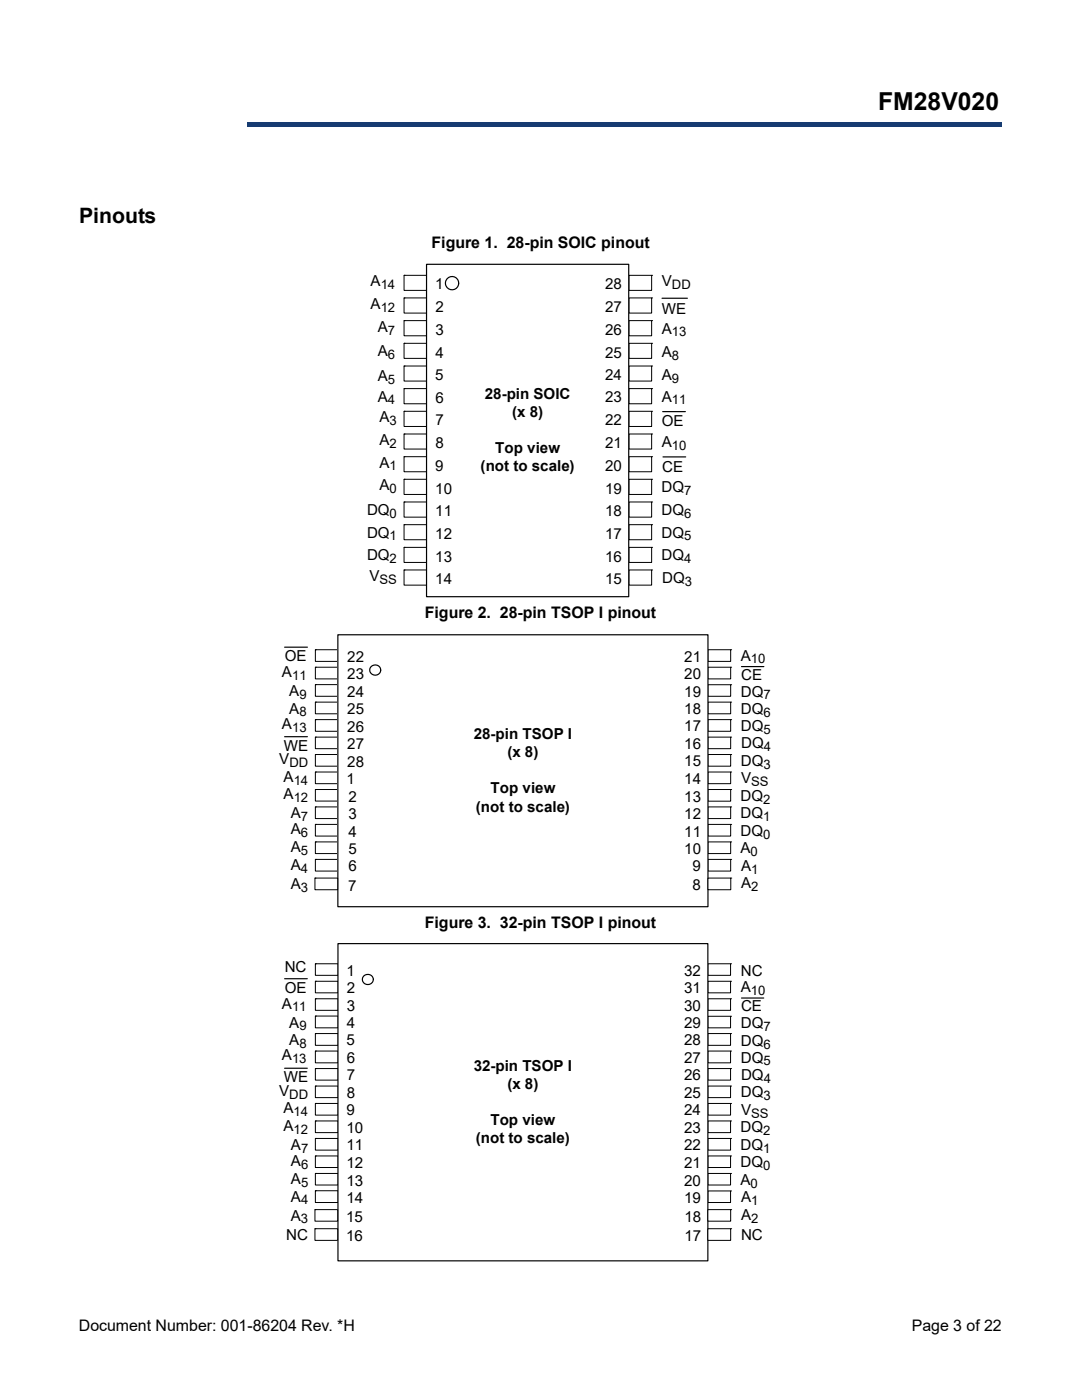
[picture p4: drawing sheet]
<svg xmlns="http://www.w3.org/2000/svg" width="216mm" height="279mm" viewBox="0 0 216 279" stroke-linecap="round" stroke-linejoin="round" font-family="sans-serif">
<path d="M49.4 24.4h150.4v.9h-150.4z" fill="#163b71"/>
<path d="M49.4 24.4h150.5" fill="none" stroke="#163b71" stroke-width=".2"/>
<path d="M199.7 24.4h.2v1h-.2z" fill="#163b71"/>
<path d="M49.3 25.3h150.5" fill="none" stroke="#163b71" stroke-width=".2"/>
<path d="M49.3 24.3h.1v1h-.1z" fill="#163b71"/>
<g fill="#fff">
<path d="M16.2 16.2h32.4v10.1h-32.4z"/>
<path d="M72.9 52.2h65.6v67.4h-65.6z"/>
<path d="M125.5 113.7h4.5v3.1h-4.5z"/>
</g>
<path d="M125.5 113.7h4.5v3.1h-4.5zM130 113.7h.1" fill="none" stroke="#000" stroke-width=".2"/>
<path d="M125.5 109.2h4.5v3h-4.5z" fill="#fff"/>
<path d="M125.5 109.2h4.5v3h-4.5zM130 109.2h.1" fill="none" stroke="#000" stroke-width=".2"/>
<path d="M125.5 104.7h4.5v3h-4.5z" fill="#fff"/>
<path d="M125.5 104.7h4.5v3h-4.5zM130 104.7h.1" fill="none" stroke="#000" stroke-width=".2"/>
<path d="M125.5 100.2h4.5v3h-4.5z" fill="#fff"/>
<path d="M125.5 100.2h4.5v3h-4.5zM130 100.2h.1" fill="none" stroke="#000" stroke-width=".2"/>
<path d="M125.5 95.7h4.5v3h-4.5z" fill="#fff"/>
<path d="M125.5 95.7h4.5v3h-4.5zM130 95.7h.1" fill="none" stroke="#000" stroke-width=".2"/>
<path d="M125.5 91.1h4.5v3h-4.5z" fill="#fff"/>
<path d="M125.5 91.1h4.5v3h-4.5zM130 91.1h.1" fill="none" stroke="#000" stroke-width=".2"/>
<path d="M125.5 86.6h4.5v3h-4.5z" fill="#fff"/>
<path d="M125.5 86.6h4.5v3h-4.5zM130 86.6h.1" fill="none" stroke="#000" stroke-width=".2"/>
<path d="M125.5 82.1h4.5v3h-4.5z" fill="#fff"/>
<path d="M125.5 82.1h4.5v3h-4.5zM130 82.1h.1" fill="none" stroke="#000" stroke-width=".2"/>
<path d="M125.5 77.6h4.5v3h-4.5z" fill="#fff"/>
<path d="M125.5 77.6h4.5v3h-4.5zM130 77.6h.1" fill="none" stroke="#000" stroke-width=".2"/>
<path d="M125.5 73h4.5v3.1h-4.5z" fill="#fff"/>
<path d="M125.5 73h4.5v3.1h-4.5zM130 73h.1" fill="none" stroke="#000" stroke-width=".2"/>
<path d="M125.5 68.5h4.5v3h-4.5z" fill="#fff"/>
<path d="M125.5 68.5h4.5v3h-4.5zM130 68.5h.1" fill="none" stroke="#000" stroke-width=".2"/>
<path d="M125.5 64h4.5v3h-4.5z" fill="#fff"/>
<path d="M125.5 64h4.5v3h-4.5zM130 64h.1" fill="none" stroke="#000" stroke-width=".2"/>
<path d="M125.5 59.5h4.5v3h-4.5z" fill="#fff"/>
<path d="M125.5 59.5h4.5v3h-4.5zM130 59.5h.1" fill="none" stroke="#000" stroke-width=".2"/>
<path d="M125.5 54.9h4.5v3.1h-4.5z" fill="#fff"/>
<path d="M125.5 54.9h4.5v3.1h-4.5zM130 54.9h.1" fill="none" stroke="#000" stroke-width=".2"/>
<path d="M132.1 59.5h5.1M132.2 82.1h4.6M132.3 91.2h4.5" fill="none" stroke="#000" stroke-width=".24"/>
<path d="M80.6 113.7h4.6v3.1h-4.6z" fill="#fff"/>
<path d="M80.6 113.7h4.6v3.1h-4.6zM80.6 113.7h.1" fill="none" stroke="#000" stroke-width=".2"/>
<path d="M80.6 109.2h4.6v3h-4.6z" fill="#fff"/>
<path d="M80.6 109.2h4.6v3h-4.6zM80.6 109.2h.1" fill="none" stroke="#000" stroke-width=".2"/>
<path d="M80.6 104.7h4.6v3h-4.6z" fill="#fff"/>
<path d="M80.6 104.7h4.6v3h-4.6zM80.6 104.7h.1" fill="none" stroke="#000" stroke-width=".2"/>
<path d="M80.6 100.2h4.6v3h-4.6z" fill="#fff"/>
<path d="M80.6 100.2h4.6v3h-4.6zM80.6 100.2h.1" fill="none" stroke="#000" stroke-width=".2"/>
<path d="M80.6 95.7h4.6v3h-4.6z" fill="#fff"/>
<path d="M80.6 95.7h4.6v3h-4.6zM80.6 95.7h.1" fill="none" stroke="#000" stroke-width=".2"/>
<path d="M80.6 91.1h4.6v3h-4.6z" fill="#fff"/>
<path d="M80.6 91.1h4.6v3h-4.6zM80.6 91.1h.1" fill="none" stroke="#000" stroke-width=".2"/>
<path d="M80.6 86.6h4.6v3h-4.6z" fill="#fff"/>
<path d="M80.6 86.6h4.6v3h-4.6zM80.6 86.6h.1" fill="none" stroke="#000" stroke-width=".2"/>
<path d="M80.6 82.1h4.6v3h-4.6z" fill="#fff"/>
<path d="M80.6 82.1h4.6v3h-4.6zM80.6 82.1h.1" fill="none" stroke="#000" stroke-width=".2"/>
<path d="M80.6 77.6h4.6v3h-4.6z" fill="#fff"/>
<path d="M80.6 77.6h4.6v3h-4.6zM80.6 77.6h.1" fill="none" stroke="#000" stroke-width=".2"/>
<path d="M80.6 73h4.6v3.1h-4.6z" fill="#fff"/>
<path d="M80.6 73h4.6v3.1h-4.6zM80.6 73h.1" fill="none" stroke="#000" stroke-width=".2"/>
<path d="M80.6 68.5h4.6v3h-4.6z" fill="#fff"/>
<path d="M80.6 68.5h4.6v3h-4.6zM80.6 68.5h.1" fill="none" stroke="#000" stroke-width=".2"/>
<path d="M80.6 64h4.6v3h-4.6z" fill="#fff"/>
<path d="M80.6 64h4.6v3h-4.6zM80.6 64h.1" fill="none" stroke="#000" stroke-width=".2"/>
<path d="M80.6 59.5h4.6v3h-4.6z" fill="#fff"/>
<path d="M80.6 59.5h4.6v3h-4.6zM80.6 59.5h.1" fill="none" stroke="#000" stroke-width=".2"/>
<path d="M80.6 54.9h4.6v3.1h-4.6z" fill="#fff"/>
<path d="M80.6 54.9h4.6v3.1h-4.6zM80.6 54.9h.1" fill="none" stroke="#000" stroke-width=".2"/>
<path d="M85.1 52.7h40.4v66.4h-40.4z" fill="#fff"/>
<path d="M85.1 52.7h40.4v66.4h-40.4z" fill="none" stroke="#000" stroke-width=".24"/>
<circle cx="90.2" cy="56.5" r="1.32" fill="#fff"/>
<circle cx="90.2" cy="56.5" r="1.32" fill="none" stroke="#000" stroke-width=".24"/>
<g fill="#fff">
<path d="M55.4 126.2h98.8v55.3h-98.8z"/>
<path d="M141.2 171.5h4.6v2.3h-4.6z"/>
</g>
<path d="M141.2 171.5h4.6v2.3h-4.6zM145.8 171.5h.1" fill="none" stroke="#000" stroke-width=".2"/>
<path d="M141.2 168h4.6v2.3h-4.6z" fill="#fff"/>
<path d="M141.2 168h4.6v2.3h-4.6zM145.8 168h.1" fill="none" stroke="#000" stroke-width=".2"/>
<path d="M141.2 164.5h4.6v2.4h-4.6z" fill="#fff"/>
<path d="M141.2 164.5h4.6v2.4h-4.6zM145.8 164.5h.1" fill="none" stroke="#000" stroke-width=".2"/>
<path d="M141.2 161h4.6v2.4h-4.6z" fill="#fff"/>
<path d="M141.2 161h4.6v2.4h-4.6zM145.8 161h.1" fill="none" stroke="#000" stroke-width=".2"/>
<path d="M141.2 157.6h4.6v2.3h-4.6z" fill="#fff"/>
<path d="M141.2 157.6h4.6v2.3h-4.6zM145.8 157.6h.1" fill="none" stroke="#000" stroke-width=".2"/>
<path d="M141.2 154.1h4.6v2.3h-4.6z" fill="#fff"/>
<path d="M141.2 154.1h4.6v2.3h-4.6zM145.8 154.1h.1" fill="none" stroke="#000" stroke-width=".2"/>
<path d="M141.2 150.6h4.6v2.3h-4.6z" fill="#fff"/>
<path d="M141.2 150.6h4.6v2.3h-4.6zM145.8 150.6h.1" fill="none" stroke="#000" stroke-width=".2"/>
<path d="M141.2 147.1h4.6v2.3h-4.6z" fill="#fff"/>
<path d="M141.2 147.1h4.6v2.3h-4.6zM145.8 147.1h.1" fill="none" stroke="#000" stroke-width=".2"/>
<path d="M141.2 143.6h4.6v2.3h-4.6z" fill="#fff"/>
<path d="M141.2 143.6h4.6v2.3h-4.6zM145.8 143.6h.1" fill="none" stroke="#000" stroke-width=".2"/>
<path d="M141.2 140.1h4.6v2.4h-4.6z" fill="#fff"/>
<path d="M141.2 140.1h4.6v2.4h-4.6zM145.8 140.1h.1" fill="none" stroke="#000" stroke-width=".2"/>
<path d="M141.2 136.7h4.6v2.3h-4.6z" fill="#fff"/>
<path d="M141.2 136.7h4.6v2.3h-4.6zM145.8 136.7h.1" fill="none" stroke="#000" stroke-width=".2"/>
<path d="M141.2 133.2h4.6v2.3h-4.6z" fill="#fff"/>
<path d="M141.2 133.2h4.6v2.3h-4.6zM145.8 133.2h.1" fill="none" stroke="#000" stroke-width=".2"/>
<path d="M141.2 129.7h4.6v2.3h-4.6z" fill="#fff"/>
<path d="M141.2 129.7h4.6v2.3h-4.6zM145.8 129.7h.1" fill="none" stroke="#000" stroke-width=".2"/>
<path d="M148 133h4.4" fill="none" stroke="#000" stroke-width=".24"/>
<path d="M62.9 171.5h4.6v2.3h-4.6z" fill="#fff"/>
<path d="M62.9 171.5h4.6v2.3h-4.6zM62.9 171.5h.1" fill="none" stroke="#000" stroke-width=".2"/>
<path d="M62.9 168h4.6v2.3h-4.6z" fill="#fff"/>
<path d="M62.9 168h4.6v2.3h-4.6zM62.9 168h.1" fill="none" stroke="#000" stroke-width=".2"/>
<path d="M62.9 164.5h4.6v2.4h-4.6z" fill="#fff"/>
<path d="M62.9 164.5h4.6v2.4h-4.6zM62.9 164.5h.1" fill="none" stroke="#000" stroke-width=".2"/>
<path d="M62.9 161h4.6v2.4h-4.6z" fill="#fff"/>
<path d="M62.9 161h4.6v2.4h-4.6zM62.9 161h.1" fill="none" stroke="#000" stroke-width=".2"/>
<path d="M62.9 157.6h4.6v2.3h-4.6z" fill="#fff"/>
<path d="M62.9 157.6h4.6v2.3h-4.6zM62.9 157.6h.1" fill="none" stroke="#000" stroke-width=".2"/>
<path d="M62.9 154.1h4.6v2.3h-4.6z" fill="#fff"/>
<path d="M62.9 154.1h4.6v2.3h-4.6zM62.9 154.1h.1" fill="none" stroke="#000" stroke-width=".2"/>
<path d="M62.9 150.6h4.6v2.3h-4.6z" fill="#fff"/>
<path d="M62.9 150.6h4.6v2.3h-4.6zM62.9 150.6h.1" fill="none" stroke="#000" stroke-width=".2"/>
<path d="M62.9 147.1h4.6v2.3h-4.6z" fill="#fff"/>
<path d="M62.9 147.1h4.6v2.3h-4.6zM62.9 147.1h.1" fill="none" stroke="#000" stroke-width=".2"/>
<path d="M62.9 143.6h4.6v2.3h-4.6z" fill="#fff"/>
<path d="M62.9 143.6h4.6v2.3h-4.6zM62.9 143.6h.1" fill="none" stroke="#000" stroke-width=".2"/>
<path d="M62.9 140.1h4.6v2.4h-4.6z" fill="#fff"/>
<path d="M62.9 140.1h4.6v2.4h-4.6zM62.9 140.1h.1" fill="none" stroke="#000" stroke-width=".2"/>
<path d="M62.9 136.6h4.6v2.4h-4.6z" fill="#fff"/>
<path d="M62.9 136.6h4.6v2.4h-4.6zM62.9 136.6h.1" fill="none" stroke="#000" stroke-width=".2"/>
<path d="M62.9 133.2h4.6v2.3h-4.6z" fill="#fff"/>
<path d="M62.9 133.2h4.6v2.3h-4.6zM62.9 133.2h.1" fill="none" stroke="#000" stroke-width=".2"/>
<path d="M62.9 129.7h4.6v2.3h-4.6z" fill="#fff"/>
<path d="M62.9 129.7h4.6v2.3h-4.6zM62.9 129.7h.1" fill="none" stroke="#000" stroke-width=".2"/>
<path d="M67.4 126.7h73.9v54.3h-73.9z" fill="#fff"/>
<path d="M67.4 126.7h73.9v54.3h-73.9z" fill="none" stroke="#000" stroke-width=".24"/>
<path d="M74 133.1a1.08 1.08 0 0 1 1.6-.2 1.08 1.08 0 0 1 0 1.6 1.08 1.08 0 0 1-1.6-.2l-.2-.4v-.4z" fill-rule="evenodd" fill="#fff"/>
<path d="M56.8 129.2h4.5M74 133.1a1.08 1.08 0 0 1 1.6-.2 1.08 1.08 0 0 1 0 1.6 1.08 1.08 0 0 1-1.6-.2l-.2-.4v-.4zM56.8 147h4.5" fill="none" stroke="#000" stroke-width=".24"/>
<path d="M62.8 175.2h4.6v2.4h-4.6z" fill="#fff"/>
<path d="M62.8 175.2h4.6v2.4h-4.6zM62.8 175.2h.1" fill="none" stroke="#000" stroke-width=".2"/>
<path d="M141.3 175.2h4.5v2.4h-4.5z" fill="#fff"/>
<path d="M141.3 175.2h4.5v2.4h-4.5zM145.8 175.2h.1" fill="none" stroke="#000" stroke-width=".2"/>
<g fill="#fff">
<path d="M55.4 187.8h98.8v64.3h-98.8z"/>
<path d="M141.2 237.7h4.6v2.3h-4.6z"/>
</g>
<path d="M141.2 237.7h4.6v2.3h-4.6zM145.8 237.7h.1" fill="none" stroke="#000" stroke-width=".2"/>
<path d="M141.2 234.2h4.6v2.3h-4.6z" fill="#fff"/>
<path d="M141.2 234.2h4.6v2.3h-4.6zM145.8 234.2h.1" fill="none" stroke="#000" stroke-width=".2"/>
<path d="M141.2 230.7h4.6v2.3h-4.6z" fill="#fff"/>
<path d="M141.2 230.7h4.6v2.3h-4.6zM145.8 230.7h.1" fill="none" stroke="#000" stroke-width=".2"/>
<path d="M141.2 227.2h4.6v2.3h-4.6z" fill="#fff"/>
<path d="M141.2 227.2h4.6v2.3h-4.6zM145.8 227.2h.1" fill="none" stroke="#000" stroke-width=".2"/>
<path d="M141.2 223.7h4.6v2.3h-4.6z" fill="#fff"/>
<path d="M141.2 223.7h4.6v2.3h-4.6zM145.8 223.7h.1" fill="none" stroke="#000" stroke-width=".2"/>
<path d="M141.2 220.2h4.6v2.3h-4.6z" fill="#fff"/>
<path d="M141.2 220.2h4.6v2.3h-4.6zM145.8 220.2h.1" fill="none" stroke="#000" stroke-width=".2"/>
<path d="M141.2 216.7h4.6v2.4h-4.6z" fill="#fff"/>
<path d="M141.2 216.7h4.6v2.4h-4.6zM145.8 216.7h.1" fill="none" stroke="#000" stroke-width=".2"/>
<path d="M141.2 213.3h4.6v2.3h-4.6z" fill="#fff"/>
<path d="M141.2 213.3h4.6v2.3h-4.6zM145.8 213.3h.1" fill="none" stroke="#000" stroke-width=".2"/>
<path d="M141.2 209.8h4.6v2.3h-4.6z" fill="#fff"/>
<path d="M141.2 209.8h4.6v2.3h-4.6zM145.8 209.8h.1" fill="none" stroke="#000" stroke-width=".2"/>
<path d="M141.2 206.3h4.6v2.3h-4.6z" fill="#fff"/>
<path d="M141.2 206.3h4.6v2.3h-4.6zM145.8 206.3h.1" fill="none" stroke="#000" stroke-width=".2"/>
<path d="M141.2 202.8h4.6v2.3h-4.6z" fill="#fff"/>
<path d="M141.2 202.8h4.6v2.3h-4.6zM145.8 202.8h.1" fill="none" stroke="#000" stroke-width=".2"/>
<path d="M141.2 199.3h4.6v2.3h-4.6z" fill="#fff"/>
<path d="M141.2 199.3h4.6v2.3h-4.6zM145.8 199.3h.1" fill="none" stroke="#000" stroke-width=".2"/>
<path d="M141.2 195.8h4.6v2.3h-4.6z" fill="#fff"/>
<path d="M141.2 195.8h4.6v2.3h-4.6zM145.8 195.8h.1" fill="none" stroke="#000" stroke-width=".2"/>
<path d="M141.2 192.3h4.6v2.3h-4.6z" fill="#fff"/>
<path d="M141.2 192.3h4.6v2.3h-4.6zM145.8 192.3h.1" fill="none" stroke="#000" stroke-width=".2"/>
<path d="M148 199.2h4.4" fill="none" stroke="#000" stroke-width=".23"/>
<path d="M62.9 237.6h4.6v2.4h-4.6z" fill="#fff"/>
<path d="M62.9 237.6h4.6v2.4h-4.6zM62.9 237.6h.1" fill="none" stroke="#000" stroke-width=".2"/>
<path d="M62.9 234.2h4.6v2.3h-4.6z" fill="#fff"/>
<path d="M62.9 234.2h4.6v2.3h-4.6zM62.9 234.2h.1" fill="none" stroke="#000" stroke-width=".2"/>
<path d="M62.9 230.7h4.6v2.3h-4.6z" fill="#fff"/>
<path d="M62.9 230.7h4.6v2.3h-4.6zM62.9 230.7h.1" fill="none" stroke="#000" stroke-width=".2"/>
<path d="M62.9 227.2h4.6v2.3h-4.6z" fill="#fff"/>
<path d="M62.9 227.2h4.6v2.3h-4.6zM62.9 227.2h.1" fill="none" stroke="#000" stroke-width=".2"/>
<path d="M62.9 223.7h4.6v2.3h-4.6z" fill="#fff"/>
<path d="M62.9 223.7h4.6v2.3h-4.6zM62.9 223.7h.1" fill="none" stroke="#000" stroke-width=".2"/>
<path d="M62.9 220.2h4.6v2.3h-4.6z" fill="#fff"/>
<path d="M62.9 220.2h4.6v2.3h-4.6zM62.9 220.2h.1" fill="none" stroke="#000" stroke-width=".2"/>
<path d="M62.9 216.7h4.6v2.4h-4.6z" fill="#fff"/>
<path d="M62.9 216.7h4.6v2.4h-4.6zM62.9 216.7h.1" fill="none" stroke="#000" stroke-width=".2"/>
<path d="M62.9 213.3h4.6v2.3h-4.6z" fill="#fff"/>
<path d="M62.9 213.3h4.6v2.3h-4.6zM62.9 213.3h.1" fill="none" stroke="#000" stroke-width=".2"/>
<path d="M62.9 209.8h4.6v2.3h-4.6z" fill="#fff"/>
<path d="M62.9 209.8h4.6v2.3h-4.6zM62.9 209.8h.1" fill="none" stroke="#000" stroke-width=".2"/>
<path d="M62.9 206.3h4.6v2.3h-4.6z" fill="#fff"/>
<path d="M62.9 206.3h4.6v2.3h-4.6zM62.9 206.3h.1" fill="none" stroke="#000" stroke-width=".2"/>
<path d="M62.9 202.8h4.6v2.3h-4.6z" fill="#fff"/>
<path d="M62.9 202.8h4.6v2.3h-4.6zM62.9 202.8h.1" fill="none" stroke="#000" stroke-width=".2"/>
<path d="M62.9 199.3h4.6v2.3h-4.6z" fill="#fff"/>
<path d="M62.9 199.3h4.6v2.3h-4.6zM62.9 199.3h.1" fill="none" stroke="#000" stroke-width=".2"/>
<path d="M62.9 195.8h4.6v2.3h-4.6z" fill="#fff"/>
<path d="M62.9 195.8h4.6v2.3h-4.6zM62.9 195.8h.1" fill="none" stroke="#000" stroke-width=".2"/>
<path d="M62.9 192.3h4.6v2.3h-4.6z" fill="#fff"/>
<path d="M62.9 192.3h4.6v2.3h-4.6zM62.9 192.3h.1" fill="none" stroke="#000" stroke-width=".2"/>
<path d="M67.4 188.3h73.8v63.3h-73.8z" fill="#fff"/>
<path d="M67.4 188.3h73.8v63.3h-73.8z" fill="none" stroke="#000" stroke-width=".23"/>
<circle cx="73.4" cy="195.5" r="1.06" fill="#fff"/>
<g fill="none" stroke="#000" stroke-width=".23">
<path d="M56.8 195.3h4.5M56.8 213.2h4.5"/>
<circle cx="73.4" cy="195.5" r="1.06"/>
</g>
<path d="M62.8 241.4h4.6v2.3h-4.6z" fill="#fff"/>
<path d="M62.8 241.4h4.6v2.3h-4.6zM62.8 241.4h.1" fill="none" stroke="#000" stroke-width=".2"/>
<path d="M141.2 241.4h4.6v2.3h-4.6z" fill="#fff"/>
<path d="M141.2 241.4h4.6v2.3h-4.6zM145.8 241.4h.1" fill="none" stroke="#000" stroke-width=".2"/>
<path d="M62.8 245.2h4.6v2.3h-4.6z" fill="#fff"/>
<path d="M62.8 245.2h4.6v2.3h-4.6zM62.8 245.2h.1" fill="none" stroke="#000" stroke-width=".2"/>
<path d="M141.2 245.2h4.6v2.3h-4.6z" fill="#fff"/>
<path d="M141.2 245.2h4.6v2.3h-4.6zM145.8 245.2h.1" fill="none" stroke="#000" stroke-width=".2"/>
<text font-size="4.9" x="175.2" y="22">FM28V020</text>
<text font-size="4.2" x="15.8" y="44.6">Pinouts</text>
<g font-size="3.2">
<text x="86.1" y="49.5">Figure 1. 28-pin SOIC pinout</text>
<text x="84.8" y="123.4">Figure 2. 28-pin TSOP I pinout</text>
<text x="84.8" y="185.1">Figure 3. 32-pin TSOP I pinout</text>
<text x="15.7" y="265.6">Document Number: 001-86204 Rev. *H</text>
<text x="181.9" y="265.6">Page 3 of 22</text>
</g>
<g font-size="3">
<text x="74" y="57.1">A</text>
<text x="86.8" y="57.7">1</text>
<text x="120.8" y="57.7">28</text>
<text x="132.1" y="57.2">V</text>
<text x="74" y="61.7">A</text>
<text x="86.9" y="62.4">2</text>
<text x="120.8" y="62.4">27</text>
<text x="132.1" y="62.7">WE</text>
<text x="75.4" y="66.2">A</text>
<text x="75.4" y="71.1">A</text>
<text x="86.9" y="66.8">3</text>
<text x="86.9" y="71.4">4</text>
<text x="120.8" y="66.9">26</text>
<text x="120.8" y="71.4">25</text>
<text x="132.1" y="71.3">A</text>
<text x="132.1" y="66.6">A</text>
<text x="75.4" y="76">A</text>
<text x="86.8" y="75.8">5</text>
<text x="120.8" y="75.8">24</text>
<text x="132.1" y="75.8">A</text>
<text x="75.4" y="80.1">A</text>
<text x="86.9" y="80.5">6</text>
<text x="96.8" y="79.6">28-pin SOIC</text>
<text x="102.2" y="83.2">(x 8)</text>
<text x="120.8" y="80.3">23</text>
<text x="132.1" y="80.1">A</text>
<text x="75.8" y="84.3">A</text>
<text x="75.8" y="88.8">A</text>
<text x="86.9" y="84.9">7</text>
<text x="86.9" y="89.5">8</text>
<text x="120.8" y="89.4">21</text>
<text x="120.8" y="84.9">22</text>
<text x="132.1" y="85.1">OE</text>
<text x="132.1" y="89.2">A</text>
<text x="75.8" y="93.3">A</text>
<text x="86.8" y="93.9">9</text>
<text x="95.9" y="94.1">(not to scale)</text>
<text x="98.8" y="90.4">Top view</text>
<text x="120.8" y="93.9">20</text>
<text x="132.1" y="94.1">CE</text>
<text x="75.8" y="97.9">A</text>
<text x="86.8" y="98.6">10</text>
<text x="120.8" y="98.6">19</text>
<text x="132" y="98.2">DQ</text>
<text x="73.2" y="102.8">DQ</text>
<text x="73.2" y="107.3">DQ</text>
<text x="86.8" y="103">11</text>
<text x="86.8" y="107.6">12</text>
<text x="120.8" y="103">18</text>
<text x="120.8" y="107.6">17</text>
<text x="132" y="107.3">DQ</text>
<text x="132" y="102.8">DQ</text>
<text x="73.2" y="111.8">DQ</text>
<text x="86.8" y="112.1">13</text>
<text x="120.8" y="112.1">16</text>
<text x="132" y="111.8">DQ</text>
<text x="73.7" y="116">V</text>
<text x="86.8" y="116.6">14</text>
<text x="120.8" y="116.6">15</text>
<text x="132.1" y="116.3">DQ</text>
<text x="56.8" y="131.9">OE</text>
<text x="147.8" y="131.8">A</text>
<text x="56.3" y="135.1">A</text>
<text x="69.3" y="132.1">22</text>
<text x="69.3" y="135.5">23</text>
<text x="136.5" y="135.6">20</text>
<text x="136.5" y="132.1">21</text>
<text x="147.9" y="135.7">CE</text>
<text x="57.7" y="138.9">A</text>
<text x="57.7" y="142.4">A</text>
<text x="69.3" y="139.1">24</text>
<text x="69.3" y="142.5">25</text>
<text x="136.5" y="142.5">18</text>
<text x="136.5" y="139.1">19</text>
<text x="147.8" y="139">DQ</text>
<text x="147.8" y="142.5">DQ</text>
<text x="56.3" y="145.4">A</text>
<text x="56.7" y="149.8">WE</text>
<text x="69.3" y="146.1">26</text>
<text x="69.3" y="149.5">27</text>
<text x="94.6" y="147.5">28-pin TSOP I</text>
<text x="136.5" y="145.9">17</text>
<text x="136.5" y="149.5">16</text>
<text x="147.8" y="145.9">DQ</text>
<text x="147.9" y="149.4">DQ</text>
<text x="55.7" y="152.6">V</text>
<text x="69.3" y="153">28</text>
<text x="101.2" y="151.1">(x 8)</text>
<text x="136.5" y="153">15</text>
<text x="147.8" y="152.8">DQ</text>
<text x="56.6" y="156">A</text>
<text x="56.6" y="159.5">A</text>
<text x="69.2" y="156.4">1</text>
<text x="69.5" y="160">2</text>
<text x="95" y="162">(not to scale)</text>
<text x="97.9" y="158.3">Top view</text>
<text x="136.5" y="160">13</text>
<text x="136.5" y="156.4">14</text>
<text x="147.8" y="159.8">DQ</text>
<text x="147.9" y="156.4">V</text>
<text x="58.1" y="163.3">A</text>
<text x="58.1" y="166.5">A</text>
<text x="69.5" y="163.4">3</text>
<text x="69.5" y="167">4</text>
<text x="136.5" y="163.4">12</text>
<text x="136.5" y="167">11</text>
<text x="147.8" y="166.8">DQ</text>
<text x="147.8" y="163.3">DQ</text>
<text x="58.1" y="170.1">A</text>
<text x="58.1" y="173.7">A</text>
<text x="69.5" y="170.5">5</text>
<text x="69.5" y="173.9">6</text>
<text x="136.5" y="170.5">10</text>
<text x="138.2" y="173.9">9</text>
<text x="147.8" y="170.3">A</text>
<text x="147.9" y="173.8">A</text>
<text x="58" y="177.4">A</text>
<text x="69.5" y="177.8">7</text>
<text x="138.2" y="177.7">8</text>
<text x="147.9" y="177.2">A</text>
<text x="56.8" y="194">NC</text>
<text x="69.2" y="194.7">1</text>
<text x="136.5" y="194.7">32</text>
<text x="147.8" y="198">A</text>
<text x="147.8" y="194.9">NC</text>
<text x="56.3" y="201.3">A</text>
<text x="56.8" y="198.1">OE</text>
<text x="69.2" y="198.2">2</text>
<text x="69.2" y="201.7">3</text>
<text x="136.5" y="201.7">30</text>
<text x="136.5" y="198.2">31</text>
<text x="147.9" y="201.8">CE</text>
<text x="57.7" y="205.1">A</text>
<text x="57.7" y="208.6">A</text>
<text x="69.2" y="208.6">5</text>
<text x="69.2" y="205.2">4</text>
<text x="136.5" y="208.6">28</text>
<text x="136.5" y="205.2">29</text>
<text x="147.8" y="205.2">DQ</text>
<text x="147.8" y="208.7">DQ</text>
<text x="56.3" y="211.6">A</text>
<text x="56.7" y="216">WE</text>
<text x="69.2" y="212.2">6</text>
<text x="69.2" y="215.6">7</text>
<text x="94.5" y="213.7">32-pin TSOP I</text>
<text x="136.5" y="212.1">27</text>
<text x="136.5" y="215.6">26</text>
<text x="147.8" y="212">DQ</text>
<text x="147.9" y="215.5">DQ</text>
<text x="55.7" y="218.7">V</text>
<text x="69.2" y="219.2">8</text>
<text x="101.2" y="217.2">(x 8)</text>
<text x="136.5" y="219.1">25</text>
<text x="147.8" y="219">DQ</text>
<text x="56.6" y="222.2">A</text>
<text x="56.6" y="225.7">A</text>
<text x="69.2" y="222.6">9</text>
<text x="69.2" y="226.1">10</text>
<text x="97.9" y="224.5">Top view</text>
<text x="136.5" y="226.1">23</text>
<text x="136.5" y="222.6">24</text>
<text x="147.7" y="226">DQ</text>
<text x="147.9" y="222.5">V</text>
<text x="58.1" y="229.4">A</text>
<text x="58.1" y="232.7">A</text>
<text x="69.2" y="229.6">11</text>
<text x="69.2" y="233.1">12</text>
<text x="95" y="228.1">(not to scale)</text>
<text x="136.5" y="229.6">22</text>
<text x="136.5" y="233.1">21</text>
<text x="147.7" y="232.9">DQ</text>
<text x="147.7" y="229.4">DQ</text>
<text x="58.1" y="236.3">A</text>
<text x="58.1" y="239.8">A</text>
<text x="69.2" y="236.6">13</text>
<text x="136.5" y="236.6">20</text>
<text x="147.7" y="236.4">A</text>
<text x="147.9" y="239.9">A</text>
<text x="58" y="243.6">A</text>
<text x="69.1" y="243.9">15</text>
<text x="69.2" y="240.1">14</text>
<text x="136.5" y="240.1">19</text>
<text x="136.6" y="243.8">18</text>
<text x="147.9" y="243.4">A</text>
<text x="57.1" y="247.4">NC</text>
<text x="69.1" y="247.7">16</text>
<text x="136.6" y="247.7">17</text>
<text x="147.9" y="247.4">NC</text>
</g>
<g font-size="2.6">
<text x="76" y="57.7">14</text>
<text x="134.1" y="57.7">DD</text>
<text x="76" y="62.2">12</text>
<text x="77.4" y="66.8">7</text>
<text x="77.4" y="71.7">6</text>
<text x="134.1" y="71.8">8</text>
<text x="134.1" y="67.1">13</text>
<text x="77.4" y="76.6">5</text>
<text x="134.1" y="76.4">9</text>
<text x="77.4" y="80.7">4</text>
<text x="134.1" y="80.7">11</text>
<text x="77.7" y="84.9">3</text>
<text x="77.7" y="89.4">2</text>
<text x="134.1" y="89.7">10</text>
<text x="77.7" y="93.9">1</text>
<text x="77.7" y="98.4">0</text>
<text x="136.5" y="98.8">7</text>
<text x="77.7" y="103.3">0</text>
<text x="77.7" y="107.9">1</text>
<text x="136.5" y="107.9">5</text>
<text x="136.5" y="103.3">6</text>
<text x="77.7" y="112.4">2</text>
<text x="136.5" y="112.4">4</text>
<text x="75.7" y="116.5">SS</text>
<text x="136.7" y="116.9">3</text>
<text x="58.3" y="135.7">11</text>
<text x="149.8" y="132.4">10</text>
<text x="59.7" y="139.5">9</text>
<text x="59.7" y="143">8</text>
<text x="152.3" y="139.6">7</text>
<text x="152.3" y="143.1">6</text>
<text x="58.3" y="146">13</text>
<text x="152.3" y="146.4">5</text>
<text x="152.4" y="149.9">4</text>
<text x="57.7" y="153.1">DD</text>
<text x="152.3" y="153.4">3</text>
<text x="58.6" y="156.6">14</text>
<text x="58.6" y="160.1">12</text>
<text x="149.9" y="156.9">SS</text>
<text x="152.3" y="160.4">2</text>
<text x="60" y="163.9">7</text>
<text x="60" y="167.1">6</text>
<text x="152.3" y="167.4">0</text>
<text x="152.3" y="163.9">1</text>
<text x="60" y="170.7">5</text>
<text x="149.8" y="170.9">0</text>
<text x="60" y="178">3</text>
<text x="60" y="174.2">4</text>
<text x="149.9" y="174.3">1</text>
<text x="149.9" y="177.8">2</text>
<text x="58.3" y="201.8">11</text>
<text x="149.8" y="198.5">10</text>
<text x="59.7" y="205.6">9</text>
<text x="59.7" y="209.1">8</text>
<text x="152.3" y="205.8">7</text>
<text x="152.3" y="209.3">6</text>
<text x="58.3" y="212.1">13</text>
<text x="152.3" y="212.6">5</text>
<text x="57.7" y="219.2">DD</text>
<text x="152.3" y="219.6">3</text>
<text x="152.4" y="216.1">4</text>
<text x="58.6" y="222.7">14</text>
<text x="58.6" y="226.2">12</text>
<text x="149.9" y="223.1">SS</text>
<text x="152.3" y="226.5">2</text>
<text x="60.1" y="230">7</text>
<text x="60.1" y="233.3">6</text>
<text x="152.3" y="233.5">0</text>
<text x="152.3" y="230">1</text>
<text x="60.1" y="236.8">5</text>
<text x="149.8" y="237">0</text>
<text x="60" y="244.2">3</text>
<text x="60.1" y="240.4">4</text>
<text x="149.9" y="240.5">1</text>
<text x="149.9" y="244">2</text>
</g>
</svg>
